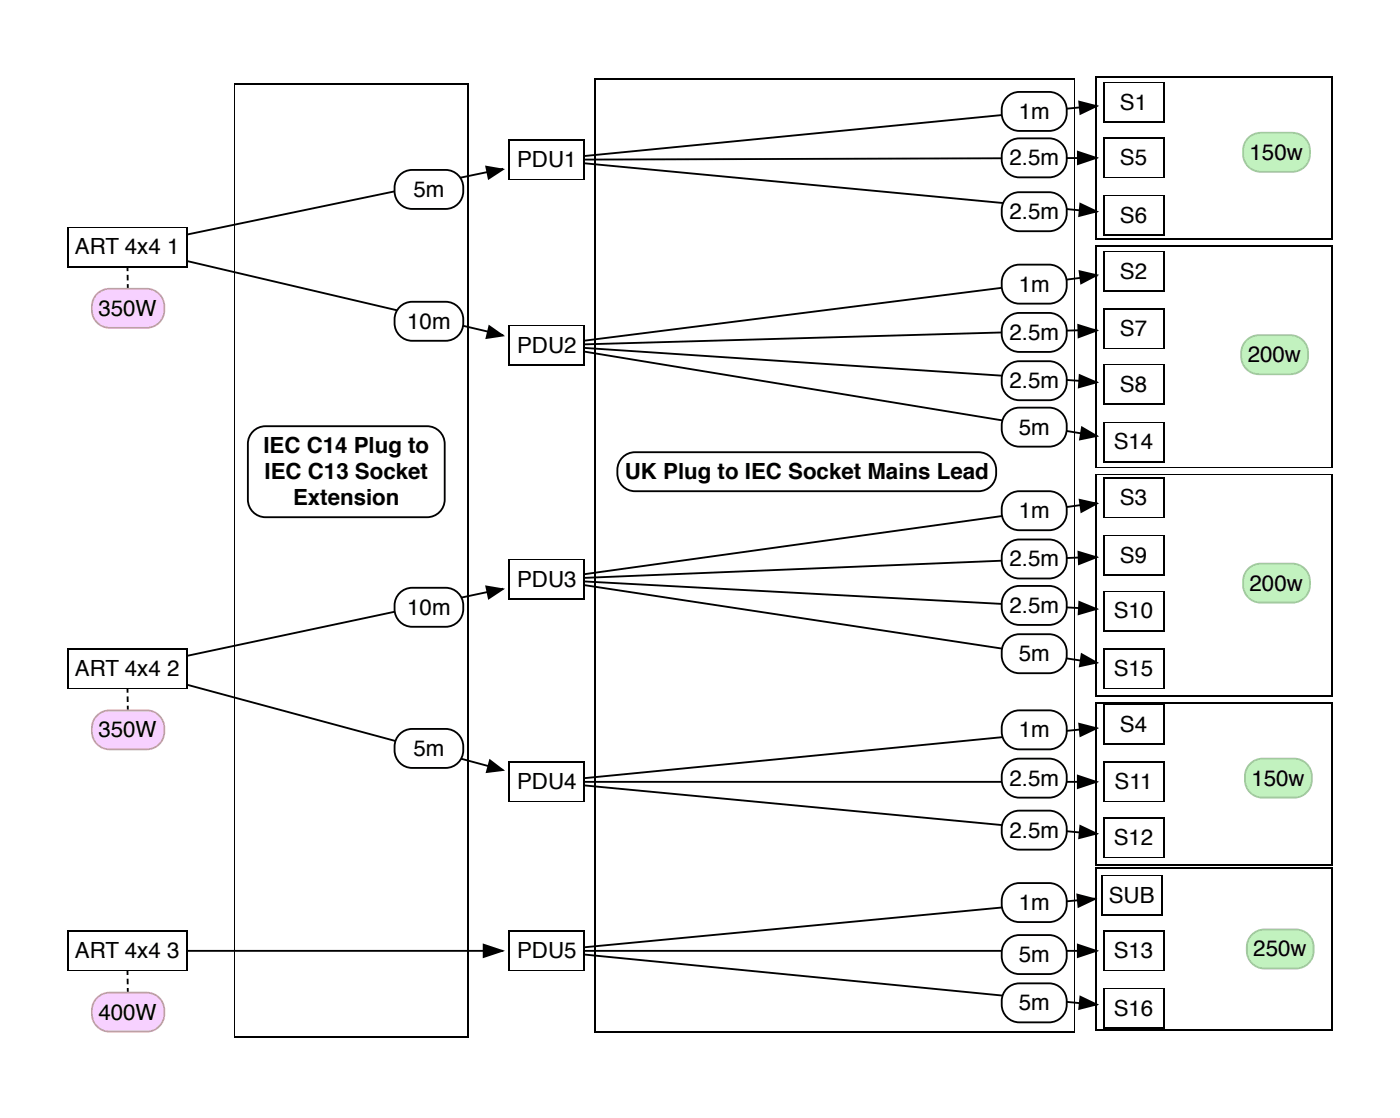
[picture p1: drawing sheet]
<svg xmlns="http://www.w3.org/2000/svg" width="266mm" height="212mm" viewBox="0 0 266 212" stroke-linecap="round" stroke-linejoin="round" font-family="sans-serif">
<path d="M44.4 15.9h44.7v181.3h-44.7z" fill="#000"/>
<path d="M44.8 16.2h43.9v180.6h-43.9z" fill="#fff"/>
<path d="M112.9 14.8h91.4v181.3h-91.4z" fill="#000"/>
<path d="M113.2 15.2h90.7v180.6h-90.7z" fill="#fff"/>
<path d="M208.1 14.5h45.2v31h-45.2z" fill="#000"/>
<path d="M208.5 14.8h44.4v30.4h-44.4z" fill="#fff"/>
<path d="M208.1 46.6h45.2v42.3h-45.2z" fill="#000"/>
<path d="M208.5 46.9h44.4v41.6h-44.4z" fill="#fff"/>
<path d="M208.1 90h45.2v42.3h-45.2z" fill="#000"/>
<path d="M208.5 90.3h44.4v41.6h-44.4z" fill="#fff"/>
<path d="M208.1 133.3h45.2v31.1h-45.2z" fill="#000"/>
<path d="M208.5 133.7h44.4v30.3h-44.4z" fill="#fff"/>
<path d="M208.1 164.7h45.2v31.1h-45.2z" fill="#000"/>
<path d="M208.5 165.1h44.4v30.3h-44.4z" fill="#fff"/>
<g fill="none" stroke="#000" stroke-width=".35">
<path d="M95.6 32.1l-71.4 14.8 71.4 16.8M103.9 30.3l104.6 10M208.5 20.1l-104.6 10.2M208.5 30l-104.6 .3M208.5 52.4l-104.6 13.2M103.9 65.6l104.6 7M103.9 65.6l104.6 17.2M208.5 62.6l-104.6 3M208.5 95.5l-104.6 14.6M95.6 111.8l-71.4 15.2 71.4 19.3M103.9 110.1l104.6 5.6M103.9 110.1l104.6 15.9"/>
<path d="M208.5 105.8l-104.6 4.3M208.5 138.3l-104.6 10.2M103.9 148.5h104.6M103.9 148.5l104.6 9.9M208.1 170.7l-104.2 9.9M24.2 180.6h71.4M103.9 180.6h104.6M103.9 180.6l104.6 10.3"/>
</g>
<g fill="#000">
<path d="M92.2 31.4l3.8 .7-3.3 2.1zM204.9 19.1l3.9 1-3.7 1.8zM204.6 28.6l4.2 1.4-4.2 1.4zM12.7 43h22.9v7.8h-22.9zM205.1 38.4l3.7 1.8-4 1.1zM204.9 51.3l3.9 .9-3.5 1.9zM92.9 61.7l3.1 2.2-3.8 .5zM204.7 61.5l4.1 1.3-4 1.5zM205 71l3.8 1.7-4 1.1zM205.4 80.9l3.4 2-3.8 .8zM204.9 94.7l3.9 .9-3.5 1.9zM92.2 111.2l3.8 .6-3.2 2.2z"/>
<path d="M204.7 104.6l4.1 1.2-4 1.6zM204.9 114.1l3.9 1.6-4 1.2zM205.4 124l3.4 1.9-3.8 .9zM204.9 137.3l3.9 1-3.7 1.8zM93 144.1l3 2.3-3.7 .5zM204.6 147.1l4.2 1.4-4.2 1.4zM205.1 156.6l3.7 1.8-4 1zM204.5 169.7l4 1-3.7 1.8zM91.7 179.2l4.3 1.4-4.3 1.4zM204.6 179.2l4.2 1.4-4.2 1.4zM205.1 189.1l3.7 1.8-3.9 1z"/>
</g>
<path d="M24.2 46.9l.1 11.7M24.2 127l.1 11.6M24.2 180.6l.1 11.7" fill="none" stroke="#000" stroke-width=".35" stroke-dasharray="1.1 .7" stroke-linecap="butt"/>
<path d="M13.1 43.4h22.2v7h-22.2z" fill="#fff"/>
<path d="M12.7 123.1h22.9v7.8h-22.9z" fill="#000"/>
<path d="M13.1 123.5h22.2v7h-22.2z" fill="#fff"/>
<path d="M12.7 176.7h22.9v7.8h-22.9z" fill="#000"/>
<path d="M13.1 177.1h22.2v7h-22.2z" fill="#fff"/>
<path d="M96.7 26.5h14.4v7.7h-14.4z" fill="#000"/>
<path d="M97 26.8h13.8v7.1h-13.8z" fill="#fff"/>
<path d="M96.7 61.7h14.4v7.8h-14.4z" fill="#000"/>
<path d="M97 62.1h13.8v7h-13.8z" fill="#fff"/>
<path d="M96.7 106.2h14.4v7.7h-14.4z" fill="#000"/>
<path d="M97 106.5h13.8v7.1h-13.8z" fill="#fff"/>
<path d="M96.7 144.6h14.4v7.8h-14.4z" fill="#000"/>
<path d="M97 145h13.8v7h-13.8z" fill="#fff"/>
<path d="M96.7 176.7h14.4v7.8h-14.4z" fill="#000"/>
<path d="M97 177.1h13.8v7h-13.8z" fill="#fff"/>
<path d="M209.5 15.5h11.7v7.8h-11.7z" fill="#000"/>
<path d="M209.9 15.9h10.9v7h-10.9z" fill="#fff"/>
<path d="M209.5 47.6h11.7v7.8h-11.7z" fill="#000"/>
<path d="M209.9 48h10.9v7h-10.9z" fill="#fff"/>
<path d="M209.5 90.7h11.7v7.7h-11.7z" fill="#000"/>
<path d="M209.9 91h10.9v7.1h-10.9z" fill="#fff"/>
<path d="M209.5 133.7h11.7v7.8h-11.7z" fill="#000"/>
<path d="M209.9 134.1h10.9v7h-10.9z" fill="#fff"/>
<path d="M209.2 166.2h11.6v7.7h-11.6z" fill="#000"/>
<path d="M209.5 166.5h11v7.1h-11z" fill="#fff"/>
<path d="M209.5 26.1h11.7v7.8h-11.7z" fill="#000"/>
<path d="M209.9 26.5h10.9v7h-10.9z" fill="#fff"/>
<path d="M209.5 37h11.7v7.8h-11.7z" fill="#000"/>
<path d="M209.9 37.4h10.9v7h-10.9z" fill="#fff"/>
<path d="M209.5 58.6h11.7v7.7h-11.7z" fill="#000"/>
<path d="M209.9 58.9h10.9v7.1h-10.9z" fill="#fff"/>
<path d="M209.5 69.1h11.7v7.8h-11.7z" fill="#000"/>
<path d="M209.9 69.5h10.9v7.1h-10.9z" fill="#fff"/>
<path d="M209.5 101.6h11.7v7.8h-11.7z" fill="#000"/>
<path d="M209.9 102h10.9v7h-10.9z" fill="#fff"/>
<path d="M209.5 112.2h11.7v7.7h-11.7z" fill="#000"/>
<path d="M209.9 112.5h10.9v7.1h-10.9z" fill="#fff"/>
<path d="M209.5 144.6h11.7v7.8h-11.7z" fill="#000"/>
<path d="M209.9 145h10.9v7h-10.9z" fill="#fff"/>
<path d="M209.5 155.2h11.7v7.8h-11.7z" fill="#000"/>
<path d="M209.9 155.6h10.9v7h-10.9z" fill="#fff"/>
<path d="M209.5 176.7h11.7v7.8h-11.7z" fill="#000"/>
<path d="M209.9 177.1h10.9v7h-10.9z" fill="#fff"/>
<path d="M209.5 80.1h11.7v7.7h-11.7z" fill="#000"/>
<path d="M209.9 80.4h10.9v7.1h-10.9z" fill="#fff"/>
<path d="M209.5 123.1h11.7v7.8h-11.7z" fill="#000"/>
<path d="M209.9 123.5h10.9v7h-10.9z" fill="#fff"/>
<path d="M209.5 187.7h11.7v7.7h-11.7z" fill="#000"/>
<path d="M209.9 188h10.9v7.1h-10.9z" fill="#fff"/>
<path d="M48 81.8a3.5 3.5 0 0 1 2.4-1h30.7a3.5 3.5 0 0 1 3.6 3.5v10.6a3.5 3.5 0 0 1-3.6 3.5h-30.7a3.5 3.5 0 0 1-3.5-3.5v-10.6a3.5 3.5 0 0 1 1.1-2.5z" fill="#000"/>
<path d="M48.2 82.1a3.2 3.2 0 0 1 2.2-1h30.7a3.2 3.2 0 0 1 3.2 3.2v10.6a3.2 3.2 0 0 1-3.2 3.2h-30.7a3.2 3.2 0 0 1-3.1-3.2v-10.6a3.2 3.2 0 0 1 .9-2.2z" fill="#fff"/>
<path d="M118.2 86.8a3.5 3.5 0 0 1 2.4-1.1h65.3a3.6 3.6 0 0 1 3.5 4.3 3.5 3.5 0 0 1-3.5 3.5h-65.3a3.6 3.6 0 0 1-3.5-4.2 3.5 3.5 0 0 1 1.1-2.5z" fill="#000"/>
<path d="M118.4 87a3.2 3.2 0 0 1 2.2-.9h65.3a3.3 3.3 0 0 1 3.2 3.9 3.2 3.2 0 0 1-3.2 3.1h-65.3a3.3 3.3 0 0 1-3.1-3.8 3.2 3.2 0 0 1 .9-2.3z" fill="#fff"/>
<path d="M75.8 58.2a3.5 3.5 0 0 1 2.5-1h6.4a3.6 3.6 0 0 1 3.5 4.2 3.5 3.5 0 0 1-3.5 3.5h-6.4a3.6 3.6 0 0 1-3.5-4.2 3.5 3.5 0 0 1 1-2.5z" fill="#000"/>
<path d="M76.1 58.4a3.2 3.2 0 0 1 2.2-.9h6.4a3.3 3.3 0 0 1 3.1 3.9 3.2 3.2 0 0 1-3.1 3.2h-6.4a3.3 3.3 0 0 1-3.2-3.9 3.2 3.2 0 0 1 1-2.3z" fill="#fff"/>
<path d="M75.8 112.5a3.5 3.5 0 0 1 2.5-1h6.4a3.6 3.6 0 0 1 3.5 4.2 3.5 3.5 0 0 1-3.5 3.5h-6.4a3.6 3.6 0 0 1-3.5-4.2 3.5 3.5 0 0 1 1-2.5z" fill="#000"/>
<path d="M76.1 112.8a3.2 3.2 0 0 1 2.2-1h6.4a3.3 3.3 0 0 1 3.1 3.9 3.2 3.2 0 0 1-3.1 3.2h-6.4a3.3 3.3 0 0 1-3.2-3.9 3.2 3.2 0 0 1 1-2.2z" fill="#fff"/>
<path d="M75.8 139.3a3.5 3.5 0 0 1 2.5-1h6.4a3.6 3.6 0 0 1 3.5 4.2 3.5 3.5 0 0 1-3.5 3.5h-6.4a3.6 3.6 0 0 1-3.5-4.2 3.5 3.5 0 0 1 1-2.5z" fill="#000"/>
<path d="M76.1 139.6a3.2 3.2 0 0 1 2.2-1h6.4a3.3 3.3 0 0 1 3.1 3.9 3.2 3.2 0 0 1-3.1 3.2h-6.4a3.3 3.3 0 0 1-3.2-3.9 3.2 3.2 0 0 1 1-2.2z" fill="#fff"/>
<path d="M75.8 33.1a3.5 3.5 0 0 1 2.5-1h6.4a3.6 3.6 0 0 1 3.5 4.2 3.5 3.5 0 0 1-3.5 3.6h-6.4a3.6 3.6 0 0 1-3.5-4.3 3.5 3.5 0 0 1 1-2.5z" fill="#000"/>
<path d="M76.1 33.4a3.2 3.2 0 0 1 2.2-.9h6.4a3.3 3.3 0 0 1 3.1 3.8 3.2 3.2 0 0 1-3.1 3.2h-6.4a3.3 3.3 0 0 1-3.2-3.9 3.2 3.2 0 0 1 1-2.2z" fill="#fff"/>
<path d="M191.2 178.5a3.5 3.5 0 0 1 2.5-1.1h5.6a3.6 3.6 0 0 1 3.5 4.3 3.5 3.5 0 0 1-3.5 3.5h-5.6a3.6 3.6 0 0 1-3.6-4.2 3.5 3.5 0 0 1 1.1-2.5z" fill="#000"/>
<path d="M191.4 178.7a3.2 3.2 0 0 1 2.3-.9h5.6a3.3 3.3 0 0 1 3.2 3.9 3.2 3.2 0 0 1-3.2 3.2h-5.6a3.3 3.3 0 0 1-3.2-3.9 3.2 3.2 0 0 1 .9-2.3z" fill="#fff"/>
<path d="M191.2 78.3a3.5 3.5 0 0 1 2.5-1h5.6a3.6 3.6 0 0 1 3.5 4.2 3.5 3.5 0 0 1-3.5 3.5h-5.6a3.6 3.6 0 0 1-3.6-4.2 3.5 3.5 0 0 1 1.1-2.5z" fill="#000"/>
<path d="M191.4 78.5a3.2 3.2 0 0 1 2.3-.9h5.6a3.3 3.3 0 0 1 3.2 3.9 3.2 3.2 0 0 1-3.2 3.2h-5.6a3.3 3.3 0 0 1-3.2-3.9 3.2 3.2 0 0 1 .9-2.3z" fill="#fff"/>
<path d="M191.2 121.3a3.5 3.5 0 0 1 2.5-1h5.6a3.6 3.6 0 0 1 3.5 4.2 3.5 3.5 0 0 1-3.5 3.6h-5.6a3.6 3.6 0 0 1-3.6-4.3 3.5 3.5 0 0 1 1.1-2.5z" fill="#000"/>
<path d="M191.4 121.6a3.2 3.2 0 0 1 2.3-1h5.6a3.3 3.3 0 0 1 3.2 3.9 3.2 3.2 0 0 1-3.2 3.2h-5.6a3.3 3.3 0 0 1-3.2-3.9 3.2 3.2 0 0 1 .9-2.2z" fill="#fff"/>
<path d="M191.2 187.7a3.5 3.5 0 0 1 2.5-1.1h5.6a3.6 3.6 0 0 1 3.5 4.3 3.5 3.5 0 0 1-3.5 3.5h-5.6a3.6 3.6 0 0 1-3.6-4.3 3.5 3.5 0 0 1 1.1-2.4z" fill="#000"/>
<path d="M191.4 187.9a3.2 3.2 0 0 1 2.3-.9h5.6a3.3 3.3 0 0 1 3.2 3.9 3.2 3.2 0 0 1-3.2 3.1h-5.6a3.3 3.3 0 0 1-3.2-3.9 3.2 3.2 0 0 1 .9-2.2z" fill="#fff"/>
<path d="M191.2 154.8a3.5 3.5 0 0 1 2.5-1h5.6a3.6 3.6 0 0 1 3.5 4.2 3.5 3.5 0 0 1-3.5 3.6h-5.6a3.6 3.6 0 0 1-3.6-4.3 3.5 3.5 0 0 1 1.1-2.5z" fill="#000"/>
<path d="M191.4 155.1a3.2 3.2 0 0 1 2.3-.9h5.6a3.3 3.3 0 0 1 3.2 3.8 3.2 3.2 0 0 1-3.2 3.2h-5.6a3.3 3.3 0 0 1-3.2-3.9 3.2 3.2 0 0 1 .9-2.2z" fill="#fff"/>
<path d="M191.2 27.1a3.5 3.5 0 0 1 2.5-1h5.6a3.6 3.6 0 0 1 3.5 4.2 3.5 3.5 0 0 1-3.5 3.6h-5.6a3.6 3.6 0 0 1-3.6-4.3 3.5 3.5 0 0 1 1.1-2.5z" fill="#000"/>
<path d="M191.4 27.4a3.2 3.2 0 0 1 2.3-.9h5.6a3.3 3.3 0 0 1 3.2 3.8 3.2 3.2 0 0 1-3.2 3.2h-5.6a3.3 3.3 0 0 1-3.2-3.9 3.2 3.2 0 0 1 .9-2.2z" fill="#fff"/>
<path d="M191.2 37.4a3.5 3.5 0 0 1 2.5-1.1h5.6a3.6 3.6 0 0 1 3.5 4.3 3.5 3.5 0 0 1-3.5 3.5h-5.6a3.6 3.6 0 0 1-3.6-4.2 3.5 3.5 0 0 1 1.1-2.5z" fill="#000"/>
<path d="M191.4 37.6a3.2 3.2 0 0 1 2.3-.9h5.6a3.3 3.3 0 0 1 3.2 3.9 3.2 3.2 0 0 1-3.2 3.1h-5.6a3.3 3.3 0 0 1-3.2-3.8 3.2 3.2 0 0 1 .9-2.3z" fill="#fff"/>
<path d="M191.2 60.3a3.5 3.5 0 0 1 2.5-1h5.6a3.6 3.6 0 0 1 3.5 4.2 3.5 3.5 0 0 1-3.5 3.5h-5.6a3.6 3.6 0 0 1-3.6-4.2 3.5 3.5 0 0 1 1.1-2.5z" fill="#000"/>
<path d="M191.4 60.5a3.2 3.2 0 0 1 2.3-.9h5.6a3.3 3.3 0 0 1 3.2 3.9 3.2 3.2 0 0 1-3.2 3.2h-5.6a3.3 3.3 0 0 1-3.2-3.9 3.2 3.2 0 0 1 .9-2.3z" fill="#fff"/>
<path d="M191.2 69.5a3.5 3.5 0 0 1 2.5-1.1h5.6a3.6 3.6 0 0 1 3.5 4.3 3.5 3.5 0 0 1-3.5 3.5h-5.6a3.6 3.6 0 0 1-3.6-4.2 3.5 3.5 0 0 1 1.1-2.5z" fill="#000"/>
<path d="M191.4 69.7a3.2 3.2 0 0 1 2.3-.9h5.6a3.3 3.3 0 0 1 3.2 3.9 3.2 3.2 0 0 1-3.2 3.1h-5.6a3.3 3.3 0 0 1-3.2-3.8 3.2 3.2 0 0 1 .9-2.3z" fill="#fff"/>
<path d="M191.2 103.3a3.5 3.5 0 0 1 2.5-1h5.6a3.6 3.6 0 0 1 3.5 4.2 3.5 3.5 0 0 1-3.5 3.6h-5.6a3.6 3.6 0 0 1-3.6-4.3 3.5 3.5 0 0 1 1.1-2.5z" fill="#000"/>
<path d="M191.4 103.6a3.2 3.2 0 0 1 2.3-.9h5.6a3.3 3.3 0 0 1 3.2 3.8 3.2 3.2 0 0 1-3.2 3.2h-5.6a3.3 3.3 0 0 1-3.2-3.9 3.2 3.2 0 0 1 .9-2.2z" fill="#fff"/>
<path d="M191.2 112.2a3.5 3.5 0 0 1 2.5-1.1h5.6a3.6 3.6 0 0 1 3.5 4.3 3.5 3.5 0 0 1-3.5 3.5h-5.6a3.6 3.6 0 0 1-3.6-4.2 3.5 3.5 0 0 1 1.1-2.5z" fill="#000"/>
<path d="M191.4 112.4a3.2 3.2 0 0 1 2.3-.9h5.6a3.3 3.3 0 0 1 3.2 3.9 3.2 3.2 0 0 1-3.2 3.1h-5.6a3.3 3.3 0 0 1-3.2-3.8 3.2 3.2 0 0 1 .9-2.3z" fill="#fff"/>
<path d="M191.2 145a3.5 3.5 0 0 1 2.5-1.1h5.6a3.6 3.6 0 0 1 3.5 4.3 3.5 3.5 0 0 1-3.5 3.5h-5.6a3.6 3.6 0 0 1-3.6-4.2 3.5 3.5 0 0 1 1.1-2.5z" fill="#000"/>
<path d="M191.4 145.2a3.2 3.2 0 0 1 2.3-.9h5.6a3.3 3.3 0 0 1 3.2 3.9 3.2 3.2 0 0 1-3.2 3.1h-5.6a3.3 3.3 0 0 1-3.2-3.8 3.2 3.2 0 0 1 .9-2.3z" fill="#fff"/>
<path d="M191.2 135.8a3.5 3.5 0 0 1 2.5-1h5.6a3.6 3.6 0 0 1 3.5 4.2 3.5 3.5 0 0 1-3.5 3.5h-5.6a3.6 3.6 0 0 1-3.6-4.2 3.5 3.5 0 0 1 1.1-2.5z" fill="#000"/>
<path d="M191.4 136a3.2 3.2 0 0 1 2.3-.9h5.6a3.3 3.3 0 0 1 3.2 3.9 3.2 3.2 0 0 1-3.2 3.2h-5.6a3.3 3.3 0 0 1-3.2-3.9 3.2 3.2 0 0 1 .9-2.3z" fill="#fff"/>
<path d="M191.2 168.6a3.5 3.5 0 0 1 2.5-1h5.6a3.6 3.6 0 0 1 3.5 4.2 3.5 3.5 0 0 1-3.5 3.5h-5.6a3.6 3.6 0 0 1-3.6-4.2 3.5 3.5 0 0 1 1.1-2.5z" fill="#000"/>
<path d="M191.4 168.9a3.2 3.2 0 0 1 2.3-1h5.6a3.3 3.3 0 0 1 3.2 3.9 3.2 3.2 0 0 1-3.2 3.2h-5.6a3.3 3.3 0 0 1-3.2-3.9 3.2 3.2 0 0 1 .9-2.2z" fill="#fff"/>
<path d="M191.2 94.2a3.5 3.5 0 0 1 2.5-1.1h5.6a3.6 3.6 0 0 1 3.5 4.3 3.5 3.5 0 0 1-3.5 3.5h-5.6a3.6 3.6 0 0 1-3.6-4.2 3.5 3.5 0 0 1 1.1-2.5z" fill="#000"/>
<path d="M191.4 94.4a3.2 3.2 0 0 1 2.3-.9h5.6a3.3 3.3 0 0 1 3.2 3.9 3.2 3.2 0 0 1-3.2 3.1h-5.6a3.3 3.3 0 0 1-3.2-3.8 3.2 3.2 0 0 1 .9-2.3z" fill="#fff"/>
<path d="M191.2 51.1a3.5 3.5 0 0 1 2.5-1h5.6a3.6 3.6 0 0 1 3.5 4.2 3.5 3.5 0 0 1-3.5 3.6h-5.6a3.6 3.6 0 0 1-3.6-4.3 3.5 3.5 0 0 1 1.1-2.5z" fill="#000"/>
<path d="M191.4 51.4a3.2 3.2 0 0 1 2.3-1h5.6a3.3 3.3 0 0 1 3.2 3.9 3.2 3.2 0 0 1-3.2 3.2h-5.6a3.3 3.3 0 0 1-3.2-3.9 3.2 3.2 0 0 1 .9-2.2z" fill="#fff"/>
<path d="M191.2 18.3a3.5 3.5 0 0 1 2.5-1h5.6a3.6 3.6 0 0 1 3.5 4.2 3.5 3.5 0 0 1-3.5 3.5h-5.6a3.6 3.6 0 0 1-3.6-4.2 3.5 3.5 0 0 1 1.1-2.5z" fill="#000"/>
<path d="M191.4 18.6a3.2 3.2 0 0 1 2.3-1h5.6a3.3 3.3 0 0 1 3.2 3.9 3.2 3.2 0 0 1-3.2 3.2h-5.6a3.3 3.3 0 0 1-3.2-3.9 3.2 3.2 0 0 1 .9-2.2z" fill="#fff"/>
<path d="M237 26.1a3.5 3.5 0 0 1 2.5-1.1h6a3.6 3.6 0 0 1 3.6 4.3 3.5 3.5 0 0 1-3.6 3.5h-6a3.6 3.6 0 0 1-3.5-4.2 3.5 3.5 0 0 1 1-2.5z" fill="#a2ca9f"/>
<path d="M237.3 26.3a3.2 3.2 0 0 1 2.2-.9h6a3.3 3.3 0 0 1 3.2 3.9 3.2 3.2 0 0 1-3.2 3.2h-6a3.3 3.3 0 0 1-3.1-3.9 3.2 3.2 0 0 1 .9-2.3z" fill="#c2f2bf"/>
<path d="M236.7 64.5a3.5 3.5 0 0 1 2.5-1h6a3.6 3.6 0 0 1 3.5 4.2 3.5 3.5 0 0 1-3.5 3.6h-6a3.6 3.6 0 0 1-3.5-4.3 3.5 3.5 0 0 1 1-2.5z" fill="#a2ca9f"/>
<path d="M236.9 64.8a3.2 3.2 0 0 1 2.3-.9h6a3.3 3.3 0 0 1 3.2 3.8 3.2 3.2 0 0 1-3.2 3.2h-6a3.3 3.3 0 0 1-3.2-3.9 3.2 3.2 0 0 1 .9-2.2z" fill="#c2f2bf"/>
<path d="M237 107.9a3.5 3.5 0 0 1 2.5-1h6a3.6 3.6 0 0 1 3.6 4.2 3.5 3.5 0 0 1-3.6 3.6h-6a3.6 3.6 0 0 1-3.5-4.3 3.5 3.5 0 0 1 1-2.5z" fill="#a2ca9f"/>
<path d="M237.3 108.2a3.2 3.2 0 0 1 2.2-1h6a3.3 3.3 0 0 1 3.2 3.9 3.2 3.2 0 0 1-3.2 3.2h-6a3.3 3.3 0 0 1-3.1-3.9 3.2 3.2 0 0 1 .9-2.2z" fill="#c2f2bf"/>
<path d="M237.4 145a3.5 3.5 0 0 1 2.5-1.1h6a3.6 3.6 0 0 1 3.5 4.3 3.5 3.5 0 0 1-3.5 3.5h-6a3.6 3.6 0 0 1-3.5-4.2 3.5 3.5 0 0 1 1-2.5z" fill="#a2ca9f"/>
<path d="M237.6 145.2a3.2 3.2 0 0 1 2.3-.9h6a3.3 3.3 0 0 1 3.2 3.9 3.2 3.2 0 0 1-3.2 3.1h-6a3.3 3.3 0 0 1-3.2-3.8 3.2 3.2 0 0 1 .9-2.3z" fill="#c2f2bf"/>
<path d="M237.7 177.4a3.5 3.5 0 0 1 2.5-1h6a3.6 3.6 0 0 1 3.6 4.2 3.5 3.5 0 0 1-3.6 3.5h-6a3.6 3.6 0 0 1-3.5-4.2 3.5 3.5 0 0 1 1-2.5z" fill="#a2ca9f"/>
<path d="M238 177.7a3.2 3.2 0 0 1 2.2-1h6a3.3 3.3 0 0 1 3.2 3.9 3.2 3.2 0 0 1-3.2 3.2h-6a3.3 3.3 0 0 1-3.1-3.9 3.2 3.2 0 0 1 .9-2.2z" fill="#c2f2bf"/>
<path d="M18.3 135.8a3.5 3.5 0 0 1 2.5-1h7.1a3.6 3.6 0 0 1 3.5 4.2 3.5 3.5 0 0 1-3.5 3.5h-7.1a3.6 3.6 0 0 1-3.5-4.2 3.5 3.5 0 0 1 1-2.5z" fill="#d5a2a6"/>
<path d="M18.6 136a3.2 3.2 0 0 1 2.2-.9h7.1a3.3 3.3 0 0 1 3.1 3.9 3.2 3.2 0 0 1-3.1 3.2h-7.1a3.3 3.3 0 0 1-3.2-3.9 3.2 3.2 0 0 1 1-2.3z" fill="#f7d1ff"/>
<path d="M18.3 55.7a3.5 3.5 0 0 1 2.5-1h7.1a3.6 3.6 0 0 1 3.5 4.2 3.5 3.5 0 0 1-3.5 3.5h-7.1a3.6 3.6 0 0 1-3.5-4.2 3.5 3.5 0 0 1 1-2.5z" fill="#d5a2a6"/>
<path d="M18.6 56a3.2 3.2 0 0 1 2.2-1h7.1a3.3 3.3 0 0 1 3.1 3.9 3.2 3.2 0 0 1-3.1 3.2h-7.1a3.3 3.3 0 0 1-3.2-3.9 3.2 3.2 0 0 1 1-2.2z" fill="#f7d1ff"/>
<path d="M18.3 189.4a3.5 3.5 0 0 1 2.5-1h7.1a3.6 3.6 0 0 1 3.5 4.2 3.5 3.5 0 0 1-3.5 3.5h-7.1a3.6 3.6 0 0 1-3.5-4.2 3.5 3.5 0 0 1 1-2.5z" fill="#d5a2a6"/>
<path d="M18.6 189.7a3.2 3.2 0 0 1 2.2-1h7.1a3.3 3.3 0 0 1 3.1 3.9 3.2 3.2 0 0 1-3.1 3.2h-7.1a3.3 3.3 0 0 1-3.2-3.9 3.2 3.2 0 0 1 1-2.2z" fill="#f7d1ff"/>
<g font-size="4.2">
<text x="193.6" y="22.6">1m</text>
<text x="212.8" y="20.8">S1</text>
<text x="98.2" y="31.8">PDU1</text>
<text x="191.8" y="31.4">2.5m</text>
<text x="212.8" y="31.4">S5</text>
<text x="237.4" y="30.3">150w</text>
<text x="78.6" y="37.4">5m</text>
<text x="191.8" y="41.6">2.5m</text>
<text x="212.8" y="42.3">S6</text>
<text x="14.2" y="48.3">ART 4x4 1</text>
<text x="212.8" y="52.9">S2</text>
<text x="18.7" y="60">350W</text>
<text x="193.6" y="55.4">1m</text>
<text x="77.4" y="62.4">10m</text>
<text x="191.8" y="64.6">2.5m</text>
<text x="212.8" y="63.9">S7</text>
<text x="98.2" y="67">PDU2</text>
<text x="237.1" y="68.8">200w</text>
<text x="191.8" y="73.7">2.5m</text>
<text x="212.8" y="74.4">S8</text>
<text x="193.6" y="82.5">5m</text>
<text x="50" y="86.1">IEC C14 Plug to</text>
<text x="211.6" y="85.4">S14</text>
<text x="50.3" y="91">IEC C13 Socket</text>
<text x="55.7" y="96">Extension</text>
<text x="118.7" y="91">UK Plug to IEC Socket Mains Lead</text>
<text x="212.8" y="96">S3</text>
<text x="193.6" y="98.4">1m</text>
<text x="191.8" y="107.6">2.5m</text>
<text x="212.8" y="106.9">S9</text>
<text x="98.2" y="111.5">PDU3</text>
<text x="237.4" y="112.2">200w</text>
<text x="77.4" y="116.8">10m</text>
<text x="191.8" y="116.4">2.5m</text>
<text x="211.6" y="117.5">S10</text>
<text x="193.6" y="125.6">5m</text>
<text x="14.2" y="128.4">ART 4x4 2</text>
<text x="211.6" y="128.4">S15</text>
<text x="18.7" y="140.1">350W</text>
<text x="78.6" y="143.6">5m</text>
<text x="193.6" y="140.1">1m</text>
<text x="212.8" y="139">S4</text>
<text x="98.2" y="149.9">PDU4</text>
<text x="191.8" y="149.2">2.5m</text>
<text x="211.8" y="149.9">S11</text>
<text x="237.8" y="149.2">150w</text>
<text x="191.8" y="159.1">2.5m</text>
<text x="211.6" y="160.5">S12</text>
<text x="193.6" y="172.9">1m</text>
<text x="210.7" y="171.4">SUB</text>
<text x="14.2" y="182">ART 4x4 3</text>
<text x="98.2" y="182">PDU5</text>
<text x="193.6" y="182.7">5m</text>
<text x="211.6" y="182">S13</text>
<text x="238.1" y="181.7">250w</text>
<text x="193.6" y="191.9">5m</text>
<text x="18.7" y="193.7">400W</text>
<text x="211.6" y="193">S16</text>
</g>
</svg>
